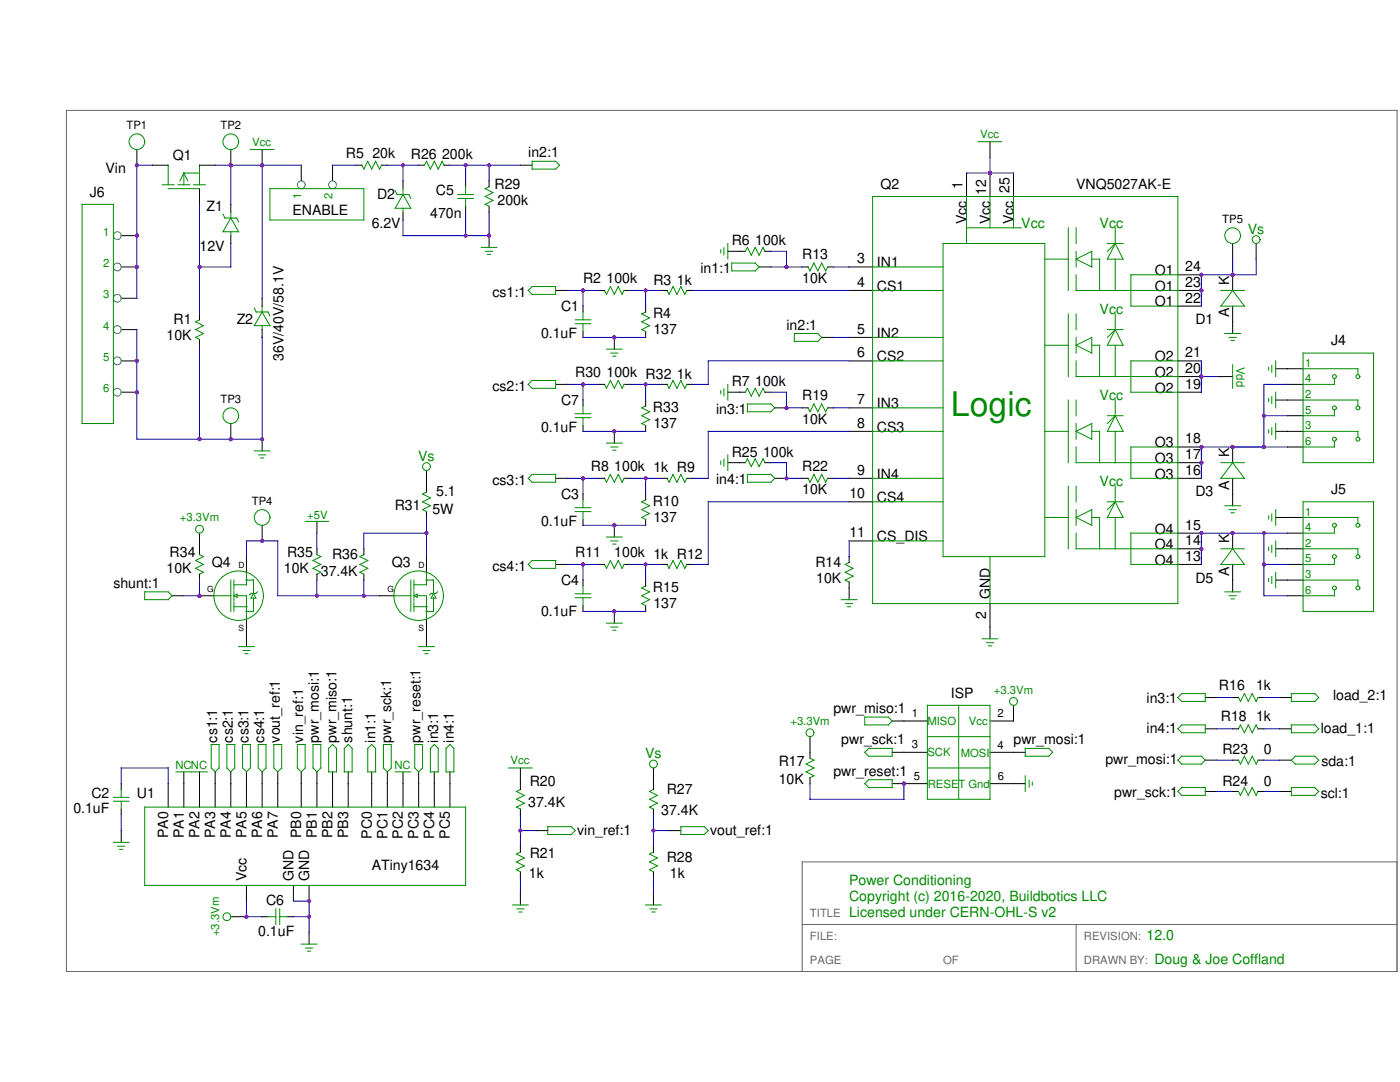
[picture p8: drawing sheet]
<svg xmlns="http://www.w3.org/2000/svg" width="279mm" height="216mm" viewBox="0 0 279 216" stroke-linecap="round" stroke-linejoin="round" font-family="sans-serif">
<path d="M13.3 22h265.5v171.9h-265.5zM278.8 172h-118.7v21.9M160.1 184.5h118.7M214.8 184.5v9.4" fill="none" stroke="#666" stroke-width=".2"/>
<g fill="none" stroke="#008b00" stroke-width=".2">
<path d="M32.4 36.9h2.3M33.6 33v3.9M33.6 37.6h6.2M35.5 36.9h2.4M36.7 34.5l.8 1.6M36.7 34.5l-.8 1.6M36.7 34.5v2.4M36.7 34.5h3.1M38.6 36.9h2.4M39.8 33v3.9M16.4 40.8h6.2v43.7h-6.2zM44.5 42.7l.4 .8h2.3l.4 .8"/>
<path d="M46.1 43.5l1.5 2.7h-3.1zM46.1 42.3v1.2M46.1 46.2v.8M39.8 63.8l-.8 .4 1.6 .8-1.6 .8 1.6 .7-1.6 .8 .8 .4"/>
</g>
<g fill="none" stroke="#000" stroke-width=".2">
<path d="M30.4 33h3.2M39.8 37.6v3.2M39.8 33h3.1M24.2 47h3.1M24.2 53.3h3.1M24.2 59.5h3.1M46.1 40.8v1.5M46.1 47v1.6M24.2 65.8h3.1M24.2 72h3.1M24.2 78.3h3.1M39.8 62.6v1.2"/>
<path d="M39.8 67.7v1.2"/>
</g>
<path d="M27.3 33h3.1M46.1 33v7.8M39.8 40.8v21.8M46.1 48.6v4.7h-6.3M39.8 68.9v18.7" fill="none" stroke="#00f" stroke-width=".2"/>
<g fill="none" stroke="#008b8b" stroke-width=".2">
<circle cx="23.4" cy="59.5" r=".78"/>
<circle cx="23.4" cy="53.3" r=".78"/>
<circle cx="23.4" cy="47" r=".78"/>
<circle cx="23.4" cy="72" r=".78"/>
<circle cx="23.4" cy="78.3" r=".78"/>
<circle cx="23.4" cy="65.8" r=".78"/>
</g>
<g fill="#a020f0">
<circle cx="27.3" cy="47" r=".39"/>
<circle cx="27.3" cy="53.3" r=".39"/>
<circle cx="27.3" cy="72" r=".39"/>
<circle cx="27.3" cy="78.3" r=".39"/>
</g>
<path d="M27.3 33v26.5M27.3 65.8v21.8" fill="none" stroke="#00f" stroke-width=".2"/>
<g fill="none" stroke="#008b00" stroke-width=".2">
<path d="M174.1 39.2h61v81.2h-61zM192.9 39.2v9.4M197.6 39.2v6.3M202.3 39.2v6.3M174.1 58h14.1M174.1 53.3h14.1M188.2 48.6h20.3v62.5h-20.3zM192.9 45.5h10.9M208.5 51.7h4.7M213.2 45.5v12.5M214.8 45.5v3.1M214.8 50.1v3.2"/>
<path d="M214.8 54.8v3.2h20.3M214.8 51.7l3.1-1.6v3.2zM217.9 51.7h1.5v6.3M221 48.6h3.1M222.6 48.6l1.5 3.1h-3.1zM222.6 48.6l-1.6 1.5M222.6 45.5v3.1M222.6 51.7v6.3M235.1 54.8h-9.4v6.3h9.4M174.1 72h14.1M174.1 67.3h14.1M208.5 68.9h4.7"/>
<path d="M213.2 62.6v12.5M213.2 79.8v12.5M214.8 62.6v3.2M214.8 67.3v3.2M214.8 72v3.1h20.3M214.8 79.8v3.1M214.8 68.9l3.1-1.6v3.2zM217.9 68.9h1.5v6.2M221 65.8h3.1M222.6 62.6v3.2M222.6 68.9v6.2M222.6 79.8v3.1"/>
<path d="M222.6 65.8l1.5 3.1h-3.1zM222.6 65.8l-1.6 1.5M235.1 72h-9.4v6.3h9.4M174.1 86.1h14.1M174.1 95.4h14.1M174.1 81.4h14.1M208.5 86.1h4.7M213.2 97v12.5M214.8 84.5v3.1M214.8 89.2v3.1h20.3M214.8 97v3.1M214.8 86.1l3.1-1.6v3.1z"/>
<path d="M217.9 86.1h1.5v6.2M221 82.9h3.1M222.6 86.1v6.2M222.6 97v3.1M222.6 82.9l1.5 3.2h-3.1zM222.6 82.9l-1.6 1.6M235.1 89.2h-9.4v6.2h9.4M174.1 100.1h14.1M174.1 107.9h14.1M197.6 111.1v9.3M208.5 103.3h4.7M214.8 101.7v3.1"/>
<path d="M214.8 106.4v3.1h20.3M214.8 103.3l3.1-1.6v3.1zM217.9 103.3h1.5v6.2M221 100.1h3.1M222.6 103.3v6.2M222.6 100.1l1.5 3.2h-3.1zM222.6 100.1l-1.6 1.6M235.1 106.4h-9.4v6.2h9.4"/>
</g>
<g fill="none" stroke="#000" stroke-width=".2">
<path d="M192.9 34.5v4.7M197.6 34.5v4.7M202.3 34.5v4.7M169.5 58h4.6M169.5 53.3h4.6M235.1 58h4.7M235.1 54.8h4.7M169.5 72h4.6M169.5 67.3h4.6M235.1 61.1h4.7M235.1 78.3h4.7M235.1 75.1h4.7"/>
<path d="M235.1 72h4.7M169.5 95.4h4.6M169.5 81.4h4.6M169.5 86.1h4.6M235.1 95.4h4.7M235.1 92.3h4.7M235.1 89.2h4.7M169.5 100.1h4.6M169.5 107.9h4.6M235.1 112.6h4.7M235.1 109.5h4.7M235.1 106.4h4.7"/>
<path d="M197.6 120.4v4.7"/>
</g>
<g fill="#a020f0">
<circle cx="239.8" cy="109.5" r=".39"/>
<circle cx="239.8" cy="106.4" r=".39"/>
<circle cx="239.8" cy="92.3" r=".39"/>
<circle cx="239.8" cy="89.2" r=".39"/>
<circle cx="239.8" cy="75.1" r=".39"/>
<circle cx="239.8" cy="58" r=".39"/>
<circle cx="239.8" cy="54.8" r=".39"/>
<circle cx="197.6" cy="34.5" r=".39"/>
</g>
<path d="M52.3 87.6v2.4" fill="none" stroke="#000" stroke-width=".2"/>
<path d="M50.7 90h3.2M51.6 90.8h1.4M52 91.4h.6" fill="none" stroke="#008b00" stroke-width=".2"/>
<circle cx="52.3" cy="87.6" r=".39" fill="#a020f0"/>
<path d="M50 29.8h4.7M120.6 58l.4 .7 .8-1.5 .8 1.5 .8-1.5 .8 1.5 .4-.7M161.3 53.3l.4 .8 .7-1.6 .8 1.6 .8-1.6 .8 1.6 .4-.8M128.8 62.3l-.7 .3 1.5 .8-1.5 .8 1.5 .8-1.5 .8 .7 .4M161.3 81.4l.4 .8 .7-1.6 .8 1.6 .8-1.6 .8 1.6 .4-.8M161.3 95.4l.4 .8 .7-1.5 .8 1.5 .8-1.5 .8 1.5 .4-.8" fill="none" stroke="#008b00" stroke-width=".2"/>
<path d="M52.3 29.8v3.2M119.5 58h1.1M124.6 58h1.1M160.1 53.3h1.2M165.2 53.3h1.1M128.8 61.1v1.2M128.8 66.2v1.1M160.1 81.4h1.2M160.1 95.4h1.2M165.2 81.4h1.1M165.2 95.4h1.1" fill="none" stroke="#000" stroke-width=".2"/>
<path d="M153.8 53.3h6.3M166.3 53.3h3.2M157 95.4h3.1M157 81.4h3.1M166.3 95.4h3.2M166.3 81.4h3.2M103.9 175.1v3.1M103.9 165.7h3.1" fill="none" stroke="#00f" stroke-width=".2"/>
<circle cx="52.3" cy="33" r=".39" fill="#a020f0"/>
<path d="M250.7 54.8h-10.9v6.3M239.8 72v6.3M27.3 87.6h25M256.9 89.2h-17.1v6.2M256.9 106.4h-17.1v6.2M49.2 179.8v3.1h3.1M103.9 162.6v6.3" fill="none" stroke="#00f" stroke-width=".2"/>
<g fill="none" stroke="#000" stroke-width=".2">
<path d="M246 115.8v2.3M33.6 156.4v4.7M36.7 156.4v4.7M39.8 156.4v4.7M42.9 156.4v4.7M46.1 156.4v4.7M49.2 156.4v4.7M52.3 156.4v4.7M55.4 156.4v4.7M60.1 156.4v4.7M63.2 156.4v4.7M66.4 156.4v4.7"/>
<path d="M69.5 156.4v4.7M74.2 156.4v4.7M77.3 156.4v4.7M80.4 156.4v4.7M83.6 156.4v4.7M86.7 156.4v4.7M89.8 156.4v4.7M49.2 176.7v3.1M58.6 176.7v3.1M61.7 176.7v3.1"/>
</g>
<path d="M244.4 118.1h3.2M245.3 118.9h1.4M245.7 119.5h.6M28.9 161.1h64v15.6h-64z" fill="none" stroke="#008b00" stroke-width=".2"/>
<circle cx="61.7" cy="179.8" r=".39" fill="#a020f0"/>
<path d="M58.6 179.8h3.1v6.2M58.6 182.9h3.1" fill="none" stroke="#00f" stroke-width=".2"/>
<path d="M180.4 143.9h4.7M180.4 150.1h4.7M180.4 156.4h4.7M197.6 143.9h4.7M197.6 150.1h4.7M197.6 156.4h4.7M52.3 182.9h1.2M57.4 182.9h1.2" fill="none" stroke="#000" stroke-width=".2"/>
<path d="M185.1 147h12.5M185.1 153.2h12.5M185.1 140.7h12.5v18.8h-12.5zM191.3 140.7v18.8M53.5 182.9h1.5M55 181.4v3.1M55.8 181.4v3.1M55.8 182.9h1.6" fill="none" stroke="#008b00" stroke-width=".2"/>
<circle cx="180.4" cy="156.4" r=".39" fill="#a020f0"/>
<path d="M197.6 125.1v2.4M178.1 156.4h2.3M178.1 143.9h2.3M178.1 150.1h2.3M202.3 156.4h2.3" fill="none" stroke="#000" stroke-width=".2"/>
<path d="M196 127.5h3.1M196.9 128.2h1.4M197.3 128.9h.6M172.6 143.1h4.7l.8 .8-.8 .7h-4.7zM172.6 150.1l.8-.8h4.7v1.6h-4.7zM173.4 155.6h4.7v1.5h-4.7l-.8-.7zM204.6 154.8v3.1M205.4 155.7v1.4M206 156.1v.6" fill="none" stroke="#008b00" stroke-width=".2"/>
<circle cx="180.4" cy="156.4" r=".39" fill="#a020f0"/>
<g fill="none" stroke="#000" stroke-width=".2">
<path d="M151.5 53.3h2.3M122.6 67.3v2.4M169.5 117.3v2.4M255.4 139.2h2.3M42.9 154v2.4M49.2 154v2.4M52.3 154v2.4M63.2 154v2.4M66.4 154v2.4M74.2 154v2.4M77.3 154v2.4M83.6 154v2.4"/>
<path d="M86.7 154v2.4M89.8 154v2.4M103.9 153.2v3.2M202.3 150.1h2.3M255.4 151.7h2.3M255.4 157.9h2.3M255.4 145.4h2.3M103.9 178.2v2.4"/>
</g>
<g fill="none" stroke="#008b00" stroke-width=".2">
<path d="M146 52.5h4.7l.8 .8-.8 .8h-4.7zM121 69.7h3.2M121.9 70.5h1.4M122.3 71.1h.6M167.9 119.7h3.1M168.8 120.4h1.4M169.1 121.1h.7M257.7 138.4h4.7l.8 .8-.8 .8h-4.7zM42.2 148.6h1.5v4.6l-.8 .8-.7-.8zM48.4 148.6h1.6v4.6l-.8 .8-.8-.8zM51.5 148.6h1.6v4.6l-.8 .8-.8-.8zM62.5 148.6h1.5v4.6l-.8 .8-.7-.8z"/>
<path d="M66.4 148.6l.7 .7v4.7h-1.5v-4.7zM74.2 148.6l.8 .7v4.7h-1.6v-4.7zM76.5 148.6h1.6v4.6l-.8 .8-.8-.8zM82.8 148.6h1.5v4.6l-.7 .8-.8-.8zM86.7 148.6l.8 .7v4.7h-1.6v-4.7zM89.8 148.6l.8 .7v4.7h-1.6v-4.7zM101.5 153.2h4.7M204.6 149.3h4.7l.8 .8-.8 .8h-4.7zM257.7 151.7l.8-.8h3.9l.8 .8-.8 .8h-3.9zM257.7 144.6h4.7l.8 .8-.8 .8h-4.7zM257.7 157.1h4.7l.8 .8-.8 .8h-4.7zM102.3 180.6h3.1"/>
<path d="M103.2 181.4h1.4M103.5 182h.7"/>
</g>
<circle cx="122.6" cy="67.3" r=".39" fill="#a020f0"/>
<path d="M154.6 81.4h2.4" fill="none" stroke="#000" stroke-width=".2"/>
<path d="M149.2 80.6h4.6l.8 .8-.8 .8h-4.6z" fill="none" stroke="#008b00" stroke-width=".2"/>
<circle cx="157" cy="81.4" r=".39" fill="#a020f0"/>
<path d="M154.6 95.4h2.4" fill="none" stroke="#000" stroke-width=".2"/>
<path d="M149.2 94.7h4.6l.8 .7-.8 .8h-4.6z" fill="none" stroke="#008b00" stroke-width=".2"/>
<circle cx="157" cy="95.4" r=".39" fill="#a020f0"/>
<path d="M197.6 28.3v3.1M110.9 58h2.3M116.4 61.1v1.2M116.4 66.2v1.1M119.5 112.6h1.1M124.6 112.6h1.1M122.6 122v2.3" fill="none" stroke="#000" stroke-width=".2"/>
<path d="M195.2 28.3h4.7M106.2 57.2h4.7v1.5h-4.7l-.8-.7zM114.8 63.8h3.1M114.8 64.6h3.1M116.4 62.3v1.5M116.4 64.6v1.6M120.6 112.6l.4 .8 .8-1.6 .8 1.6 .8-1.6 .8 1.6 .4-.8M121 124.3h3.2M121.9 125.1h1.4M122.3 125.7h.6" fill="none" stroke="#008b00" stroke-width=".2"/>
<path d="M192.9 34.5h9.4M197.6 31.4v3.1M128.8 58v3.1M138.2 58h31.3M116.4 67.3h12.4M141.3 86.1h28.2M138.2 112.6h3.1" fill="none" stroke="#00f" stroke-width=".2"/>
<circle cx="122.6" cy="122" r=".39" fill="#a020f0"/>
<path d="M119.5 95.4h1.1M124.6 95.4h1.1M110.9 112.6h2.3M116.4 115.8v1.1M122.6 104.8v2.4M116.4 120.8v1.2" fill="none" stroke="#000" stroke-width=".2"/>
<path d="M120.6 95.4l.4 .8 .8-1.5 .8 1.5 .8-1.5 .8 1.5 .4-.8M106.2 111.8h4.7v1.6h-4.7l-.8-.8zM114.8 118.5h3.1M114.8 119.3h3.1M116.4 116.9v1.6M116.4 119.3v1.5M121 107.2h3.2M121.9 107.9h1.4M122.3 108.6h.6" fill="none" stroke="#008b00" stroke-width=".2"/>
<path d="M128.8 112.6v3.2" fill="none" stroke="#00f" stroke-width=".2"/>
<circle cx="122.6" cy="104.8" r=".39" fill="#a020f0"/>
<g fill="none" stroke="#000" stroke-width=".2">
<path d="M246 54.8v3.2M246 61.1v3.1M110.9 95.4h2.3M116.4 98.6v1.1M116.4 103.6v1.2M240.5 139.2h2.4M246 139.2h1.2M251.1 139.2h1.1M240.5 145.4h2.4M240.5 151.7h2.4M240.5 157.9h2.4M246 145.4h1.2"/>
<path d="M246 151.7h1.2M251.1 145.4h1.1M251.1 151.7h1.1"/>
</g>
<g fill="none" stroke="#008b00" stroke-width=".2">
<path d="M243.7 58h4.6M246 58l2.3 3.1h-4.6zM106.2 94.7h4.7v1.5h-4.7l-.8-.8zM116.4 99.7v1.6M114.8 101.3h3.1M114.8 102.1h3.1M116.4 102.1v1.5M235.1 139.2l.7-.8h4.7v1.6h-4.7zM247.2 139.2l.4 .8 .7-1.6 .8 1.6 .8-1.6 .8 1.6 .4-.8M235.1 145.4l.7-.8h4.7v1.6h-4.7zM235.1 157.9l.7-.8h4.7v1.6h-4.7zM235.1 151.7l.7-.8h4l.7 .8-.7 .8h-4z"/>
<path d="M247.2 145.4l.4-.8 .7 1.6 .8-1.6 .8 1.6 .8-1.6 .4 .8M247.2 151.7l.4 .8 .7-1.6 .8 1.6 .8-1.6 .8 1.6 .4-.8"/>
</g>
<path d="M128.8 95.4v3.2M116.4 104.8h12.4M169.5 100.1h-28.2v12.5M242.9 139.2h3.1M252.2 139.2h3.2M242.9 145.4h3.1M242.9 151.7h3.1M242.9 157.9h3.1M252.2 145.4h3.2M252.2 151.7h3.2M252.2 157.9h3.2" fill="none" stroke="#00f" stroke-width=".2"/>
<circle cx="246" cy="54.8" r=".39" fill="#a020f0"/>
<g fill="none" stroke="#000" stroke-width=".2">
<path d="M27.3 29.8v3.2M250.7 48.6v3.1M246 64.2v2.3M254.6 73.6h5.5M254.6 79.8h5.5M256.9 76.7h3.2M246 98.6v2.3M254.6 86.1h5.5M256.9 82.9h3.2M256.9 89.2h3.2M169.5 111.1v1.1M169.5 116.1v1.2"/>
<path d="M254.6 103.3h5.5M254.6 109.5h5.5M254.6 115.8h5.5M256.9 106.4h3.2M256.9 112.6h3.2M256.9 118.9h3.2"/>
</g>
<g fill="none" stroke="#008b00" stroke-width=".2">
<path d="M244.4 66.5h3.2M245.3 67.3h1.4M245.7 68h.6M253.2 73.3v.6M253.2 79.5v.6M253.8 72.9v1.4M253.8 79.1v1.4M254.6 72v3.1M254.6 78.3v3.1M260.1 70.5h14v21.8h-14zM260.1 73.6h10.9v1.1M260.1 79.8h10.9v1.2"/>
<path d="M266.3 75.5v1.2h-6.2M253.2 85.8v.6M253.8 85.4v1.4M254.6 84.5v3.1M260.1 86.1h10.9v1.1M266.3 81.8v1.1h-6.2M266.3 88v1.2h-6.2M169.5 112.2l-.8 .4 1.5 .8-1.5 .8 1.5 .8-1.5 .8 .8 .3M244.4 100.9h3.2M245.3 101.7h1.4M245.7 102.3h.6M253.2 102.9v.7"/>
<path d="M253.2 109.2v.6M253.2 115.4v.7M253.8 102.6v1.4M253.8 108.8v1.4M253.8 115v1.5M254.6 101.7v3.1M254.6 107.9v3.2M254.6 114.2v3.1M260.1 100.1h14v21.9h-14zM260.1 103.3h10.9v1.1M260.1 109.5h10.9v1.2M260.1 115.8h10.9v1.1"/>
<path d="M266.3 105.2v1.2h-6.2M266.3 111.5v1.1h-6.2M266.3 117.7v1.2h-6.2"/>
<circle cx="27.3" cy="28.3" r="1.56"/>
<circle cx="250.7" cy="47.8" r=".78"/>
<circle cx="266.3" cy="75.1" r=".39"/>
<circle cx="271" cy="75.1" r=".39"/>
<circle cx="266.3" cy="87.6" r=".39"/>
<circle cx="266.3" cy="81.4" r=".39"/>
<circle cx="271" cy="87.6" r=".39"/>
<circle cx="271" cy="81.4" r=".39"/>
<circle cx="266.3" cy="111.1" r=".39"/>
<circle cx="266.3" cy="104.8" r=".39"/>
<circle cx="266.3" cy="117.3" r=".39"/>
<circle cx="271" cy="111.1" r=".39"/>
<circle cx="271" cy="104.8" r=".39"/>
<circle cx="271" cy="117.3" r=".39"/>
</g>
<path d="M256.9 76.7h-4.7v12.5h-6.2M252.2 82.9h4.7M169.5 107.9v3.2M252.2 106.4v12.5h4.7M252.2 112.6h4.7" fill="none" stroke="#00f" stroke-width=".2"/>
<circle cx="27.3" cy="33" r=".39" fill="#a020f0"/>
<path d="M46.1 29.8v3.2" fill="none" stroke="#000" stroke-width=".2"/>
<circle cx="46.1" cy="28.3" r="1.56" fill="none" stroke="#008b00" stroke-width=".2"/>
<circle cx="46.1" cy="33" r=".39" fill="#a020f0"/>
<path d="M46.1 84.5v3.1" fill="none" stroke="#000" stroke-width=".2"/>
<circle cx="46.1" cy="82.9" r="1.56" fill="none" stroke="#008b00" stroke-width=".2"/>
<circle cx="46.1" cy="87.6" r=".39" fill="#a020f0"/>
<g fill="none" stroke="#000" stroke-width=".2">
<path d="M71.1 33h1.1M76.1 33h1.2M80.4 36.1v1.5M83.6 33h1.1M88.6 33h1.2M92.9 36.1v1.2M52.3 59.5v1.6M80.4 42.3v1.6M92.9 41.2v1.1M97.6 47v2.4M132 58h1.1M137 58h1.2"/>
<path d="M145.3 50.1h3.5M152.7 50.1h1.1M52.3 65.8v1.5M145.3 78.3h3.5M152.7 78.3h1.1M128.8 98.6v1.1M132 95.4h1.1M137 95.4h1.2M145.3 92.3h3.5M152.7 92.3h1.1M128.8 103.6v1.2M128.8 115.8v1.1"/>
<path d="M132 112.6h1.1M137 112.6h1.2M128.8 120.8v1.2M24.2 156.4v1.1M36.7 154v2.4M39.8 154v2.4M60.1 154v2.4M103.9 156.4v1.1M130.4 153.2v4.3M161.7 147v4.3M161.7 155.2v1.2M202.3 140.7v3.2"/>
<path d="M246 157.9h1.2M251.1 157.9h1.1M24.2 161.4v1.2M24.2 165.7v2.4M103.9 161.4v1.2M103.9 168.9v1.1M103.9 173.9v1.2M107 165.7h2.3M130.4 161.4v1.2M130.4 168.9v1.1M130.4 173.9v1.2M130.4 178.2v2.4"/>
<path d="M133.5 165.7h2.4M61.7 186v2.4"/>
</g>
<g fill="none" stroke="#008b00" stroke-width=".2">
<path d="M72.2 33l.4 .7 .8-1.5 .8 1.5 .8-1.5 .7 1.5 .4-.7M78.9 38l.4 .8h2.3l.4 .8M80.4 38.8l1.6 2.8h-3.1zM80.4 37.6v1.2M84.7 33l.4-.8 .8 1.5 .8-1.5 .8 1.5 .7-1.5 .4 .8M91.4 38.8h3.1M91.4 39.6h3.1M92.9 37.3v1.5M92.9 39.6v1.6M80.4 41.6v.7M96 49.4h3.2M96.9 50.1h1.4"/>
<path d="M97.3 50.8h.6M133.1 58l.4 .7 .8-1.5 .8 1.5 .8-1.5 .8 1.5 .3-.7M143.8 49.8v.7M144.5 49.4v1.4M145.3 48.6v3.1M148.8 50.1l.4-.7 .7 1.5 .8-1.5 .8 1.5 .8-1.5 .4 .7M50.7 61.5l.4 .8h2.4l.4 .7M52.3 62.3l1.6 2.7h-3.2zM52.3 61.1v1.2M52.3 65v.8M143.8 78v.6M144.5 77.6v1.4"/>
<path d="M145.3 76.7v3.1M148.8 78.3l.4-.8 .7 1.5 .8-1.5 .8 1.5 .8-1.5 .4 .8M128.8 99.7l-.7 .4 1.5 .8-1.5 .8 1.5 .8-1.5 .8 .7 .3M133.1 95.4l.4 .8 .8-1.5 .8 1.5 .8-1.5 .8 1.5 .3-.8M143.8 92v.6M144.5 91.6v1.4M145.3 90.8v3.1M148.8 92.3l.4-.8 .7 1.6 .8-1.6 .8 1.6 .8-1.6 .4 .8M128.8 116.9l-.7 .4 1.5 .8-1.5 .8 1.5 .8-1.5 .7 .7 .4M133.1 112.6l.4 .8 .8-1.6 .8 1.6 .8-1.6 .8 1.6 .3-.8M22.6 159.9h3.2M22.6 159.1h3.2"/>
<path d="M24.2 157.5v1.6M24.2 159.9v1.5M35.1 154h6.3M59.3 148.6h1.6v4.6l-.8 .8-.8-.8zM103.9 157.5l-.8 .4 1.5 .8-1.5 .8 1.5 .8-1.5 .8 .8 .3M130.4 157.5l-.8 .4 1.6 .8-1.6 .8 1.6 .8-1.6 .8 .8 .3M161.7 151.3l.7 .4-1.5 .8 1.5 .7-1.5 .8 1.5 .8-.7 .4M247.2 157.9l.4 .8 .7-1.6 .8 1.6 .8-1.6 .8 1.6 .4-.8M22.6 168.1h3.2M23.5 168.9h1.4M23.9 169.5h.6M103.9 170l-.8 .4 1.5 .8-1.5 .8 1.5 .8-1.5 .7 .8 .4"/>
<path d="M109.3 165h4.7l.8 .7-.8 .8h-4.7zM130.4 170l-.8 .4 1.6 .8-1.6 .8 1.6 .8-1.6 .7 .8 .4M135.9 165h4.7l.7 .7-.7 .8h-4.7zM60.1 188.4h3.1M61 189.2h1.4M61.4 189.8h.6M128.8 180.6h3.2M129.7 181.4h1.4M130.1 182h.6"/>
<circle cx="202.3" cy="140" r=".78"/>
<circle cx="130.4" cy="152.5" r=".78"/>
<circle cx="161.7" cy="146.2" r=".78"/>
</g>
<g fill="none" stroke="#00f" stroke-width=".2">
<path d="M52.3 33v26.5M113.2 58h6.3M116.4 58v3.1M125.7 58h6.3M153.8 50.1h3.2v3.2M52.3 67.3v20.3M153.8 78.3h3.2v3.1M113.2 95.4h6.3M116.4 95.4v3.2M125.7 95.4h6.3M153.8 92.3h3.2v3.1M113.2 112.6h6.3"/>
<path d="M116.4 112.6v3.2M125.7 112.6h6.3M116.4 122h12.4M24.2 153.2h9.4M161.7 156.4v3.1M24.2 162.6v3.1M130.4 165.7h3.1M130.4 162.6v6.3M130.4 175.1v3.1"/>
</g>
<circle cx="97.6" cy="47" r=".39" fill="#a020f0"/>
<path d="M42.9 33h17.2M66.4 33h4.7M77.3 33h6.3M80.4 33v3.1M89.8 33h14.1M92.9 33v3.1M97.6 33v3.1M92.9 42.3v4.7M141.3 72h28.2" fill="none" stroke="#00f" stroke-width=".2"/>
<path d="M60.1 33v3.1M66.4 33v3.1M97.6 36.1v1.2M103.9 33h2.3M97.6 41.2v1.1M164 67.3h2.3M242.9 75.1h3.1M55.4 154v2.4M80.4 154v2.4M46.1 182.9h3.1" fill="none" stroke="#000" stroke-width=".2"/>
<g fill="none" stroke="#008b00" stroke-width=".2">
<path d="M53.9 37.6h18.7v6.3h-18.7zM97.6 37.3l-.8 .3 1.6 .8-1.6 .8 1.6 .8-1.6 .8 .8 .4M106.2 32.2h4.7l.8 .8-.8 .7h-4.7zM158.5 66.5h4.7l.8 .8-.8 .8h-4.7zM246 72.8v4.7M54.7 148.6h1.5v4.6l-.8 .8-.7-.8zM78.9 154h3.1"/>
<circle cx="45.3" cy="182.9" r=".78"/>
</g>
<g fill="none" stroke="#008b8b" stroke-width=".2">
<circle cx="60.1" cy="36.9" r=".78"/>
<circle cx="66.4" cy="36.9" r=".78"/>
</g>
<circle cx="49.2" cy="182.9" r=".39" fill="#a020f0"/>
<g fill="none" stroke="#000" stroke-width=".2">
<path d="M110.9 76.7h2.3M116.4 79.8v1.2M119.5 76.7h1.1M124.6 76.7h1.1M128.8 79.8v1.2M132 76.7h1.1M137 76.7h1.2M85.1 97v1.2M116.4 84.9v1.2M122.6 86.1v2.3M128.8 84.9v1.2M63.2 104v2.4"/>
<path d="M85.1 102.1v1.2M85.1 126.7v2.3"/>
</g>
<g fill="none" stroke="#008b00" stroke-width=".2">
<path d="M106.2 75.9h4.7v1.6h-4.7l-.8-.8zM120.6 76.7l.4 .8 .8-1.6 .8 1.6 .8-1.6 .8 1.6 .4-.8M133.1 76.7l.4 .8 .8-1.6 .8 1.6 .8-1.6 .8 1.6 .3-.8M85.1 98.2l-.8 .4 1.6 .7-1.6 .8 1.6 .8-1.6 .8 .8 .4M114.8 82.6h3.1M114.8 83.3h3.1M116.4 81v1.6M116.4 83.3v1.6M121 88.4h3.2M121.9 89.2h1.4M122.3 89.8h.6M128.8 81l-.7 .4 1.5 .8-1.5 .7 1.5 .8-1.5 .8 .7 .4"/>
<path d="M60.9 104h4.7M83.6 129h3.1M84.4 129.8h1.4M84.8 130.4h.6"/>
</g>
<path d="M113.2 76.7h6.3M116.4 76.7v3.1M125.7 76.7h6.3M128.8 76.7v3.1M116.4 86.1h12.4M55.4 118.9h20.3M85.1 103.3v7.8" fill="none" stroke="#00f" stroke-width=".2"/>
<circle cx="122.6" cy="86.1" r=".39" fill="#a020f0"/>
<path d="M97.6 42.3v4.7h-17.2v-3.1M141.3 72v4.7h-3.1M239.8 75.1h3.1M141.3 86.1v9.3h-3.1M36.7 118.9h3.1M24.2 153.2v3.2M33.6 153.2v3.2M180.4 156.4v3.1h-18.7" fill="none" stroke="#00f" stroke-width=".2"/>
<path d="M85.1 93.9v3.1M34.3 118.9h2.4M39.8 118.9h2.9M49.2 111.1v3.1M49.2 123.6v3.1M46.1 154v2.4M69.5 154v2.4" fill="none" stroke="#000" stroke-width=".2"/>
<g fill="none" stroke="#008b00" stroke-width=".2">
<path d="M28.9 118.1h4.7l.7 .8-.7 .8h-4.7zM42.7 118.9h3.4M46.1 115.8v6.2M46.7 115.8v1.8M46.7 117.9v1.9M46.7 118.9l.6-.3v.6zM47.3 118.9h1.9v4.7M49.2 114.2v2.5h-2.5M49.2 115.8h1.4v2.6M50.6 119.3v2.7h-1.4M50.6 118.4l.5 .9h-1zM51.4 118.1l-.3 .3h-1l-.3 .3"/>
<path d="M46.7 120.1v1.9M46.7 121.1h2.5M45.3 148.6h1.5v4.6l-.7 .8-.8-.8zM69.5 148.6l.8 .7v4.7h-1.6v-4.7z"/>
<circle cx="85.1" cy="93.1" r=".78"/>
<circle cx="47.6" cy="118.9" r="4.9"/>
<circle cx="49.2" cy="115.8" r=".08"/>
</g>
<circle cx="49.2" cy="115.8" r=".08" fill="#008b00"/>
<circle cx="49.2" cy="121.1" r=".08" fill="none" stroke="#008b00" stroke-width=".2"/>
<circle cx="49.2" cy="121.1" r=".08" fill="#008b00"/>
<circle cx="49.2" cy="122" r=".08" fill="none" stroke="#008b00" stroke-width=".2"/>
<circle cx="49.2" cy="122" r=".08" fill="#008b00"/>
<circle cx="39.8" cy="118.9" r=".39" fill="#a020f0"/>
<g fill="none" stroke="#008b00" stroke-width=".2">
<path d="M39.8 110.7l.8 .4-1.6 .7 1.6 .8-1.6 .8 1.6 .8-.8 .4M63.2 110.7l.8 .4-1.5 .7 1.5 .8-1.5 .8 1.5 .8-.8 .4"/>
<circle cx="52.3" cy="103.3" r="1.56"/>
</g>
<path d="M39.8 109.5v1.2M39.8 114.6v1.2M52.3 104.8v3.1M63.2 109.5v1.2M63.2 114.6v1.2" fill="none" stroke="#000" stroke-width=".2"/>
<path d="M39.8 115.8v3.1M63.2 106.4v3.1M63.2 115.8v3.1" fill="none" stroke="#00f" stroke-width=".2"/>
<circle cx="52.3" cy="107.9" r=".39" fill="#a020f0"/>
<path d="M39.8 106.4v3.1M75.7 118.9h2.9M85.1 111.1v3.1M49.2 126.7v2.3M85.1 123.6v3.1" fill="none" stroke="#000" stroke-width=".2"/>
<g fill="none" stroke="#008b00" stroke-width=".2">
<path d="M78.6 118.9h3.4M82 115.8v6.2M82.6 115.8v1.8M82.6 117.9v1.9M82.6 118.9l.6-.3v.6zM83.2 118.9h1.9v4.7M85.1 114.2v2.5h-2.5M85.1 115.8h1.4v2.6M86.5 119.3v2.7h-1.4M86.5 118.4l.5 .9h-1zM87.3 118.1l-.3 .3h-1l-.3 .3M47.6 129h3.1"/>
<path d="M48.5 129.8h1.4M48.9 130.4h.6M82.6 120.1v1.9M82.6 121.1h2.5"/>
<circle cx="39.8" cy="105.6" r=".78"/>
<circle cx="83.5" cy="118.9" r="4.9"/>
<circle cx="85.1" cy="115.8" r=".08"/>
</g>
<path d="M49.2 111.1v-3.2h6.2v11" fill="none" stroke="#00f" stroke-width=".2"/>
<circle cx="85.1" cy="115.8" r=".08" fill="#008b00"/>
<circle cx="85.1" cy="121.1" r=".08" fill="none" stroke="#008b00" stroke-width=".2"/>
<circle cx="85.1" cy="121.1" r=".08" fill="#008b00"/>
<circle cx="85.1" cy="122" r=".08" fill="none" stroke="#008b00" stroke-width=".2"/>
<circle cx="85.1" cy="122" r=".08" fill="#008b00"/>
<path d="M246 48.6v3.1M246 89.2v3.1M246 95.4v3.2" fill="none" stroke="#000" stroke-width=".2"/>
<g fill="none" stroke="#008b00" stroke-width=".2">
<path d="M243.7 92.3h4.6M246 92.3l2.3 3.1h-4.6z"/>
<circle cx="246" cy="47" r="1.56"/>
</g>
<path d="M246 51.7v3.1M250.7 51.7v3.1M166.3 67.3h3.2" fill="none" stroke="#00f" stroke-width=".2"/>
<circle cx="246" cy="89.2" r=".39" fill="#a020f0"/>
<path d="M246 106.4v3.1M246 112.6v3.2" fill="none" stroke="#000" stroke-width=".2"/>
<path d="M243.7 109.5h4.6M246 109.5l2.3 3.1h-4.6z" fill="none" stroke="#008b00" stroke-width=".2"/>
<circle cx="246" cy="106.4" r=".39" fill="#a020f0"/>
<path d="M72.6 115.8v3.1M85.1 106.4h-12.5v3.1" fill="none" stroke="#00f" stroke-width=".2"/>
<path d="M72.6 110.7l-.8 .4 1.6 .7-1.6 .8 1.6 .8-1.6 .8 .8 .4" fill="none" stroke="#008b00" stroke-width=".2"/>
<path d="M72.6 109.5v1.2M72.6 114.6v1.2" fill="none" stroke="#000" stroke-width=".2"/>
<g fill="#a020f0">
<circle cx="27.3" cy="33" r=".39"/>
<circle cx="39.8" cy="53.3" r=".39"/>
<circle cx="39.8" cy="87.6" r=".39"/>
<circle cx="46.1" cy="33" r=".39"/>
<circle cx="27.3" cy="47" r=".39"/>
<circle cx="27.3" cy="53.3" r=".39"/>
<circle cx="27.3" cy="72" r=".39"/>
<circle cx="27.3" cy="78.3" r=".39"/>
<circle cx="239.8" cy="109.5" r=".39"/>
<circle cx="239.8" cy="106.4" r=".39"/>
<circle cx="239.8" cy="92.3" r=".39"/>
<circle cx="239.8" cy="89.2" r=".39"/>
<circle cx="239.8" cy="75.1" r=".39"/>
<circle cx="239.8" cy="58" r=".39"/>
<circle cx="239.8" cy="54.8" r=".39"/>
<circle cx="197.6" cy="34.5" r=".39"/>
<circle cx="52.3" cy="87.6" r=".39"/>
<circle cx="157" cy="53.3" r=".39"/>
<circle cx="157" cy="81.4" r=".39"/>
<circle cx="157" cy="95.4" r=".39"/>
<circle cx="103.9" cy="165.7" r=".39"/>
<circle cx="52.3" cy="33" r=".39"/>
<circle cx="49.2" cy="182.9" r=".39"/>
<circle cx="252.2" cy="106.4" r=".39"/>
<circle cx="246" cy="106.4" r=".39"/>
<circle cx="246" cy="89.2" r=".39"/>
<circle cx="252.2" cy="89.2" r=".39"/>
<circle cx="246" cy="54.8" r=".39"/>
<circle cx="46.1" cy="87.6" r=".39"/>
<circle cx="61.7" cy="179.8" r=".39"/>
<circle cx="61.7" cy="182.9" r=".39"/>
<circle cx="180.4" cy="156.4" r=".39"/>
<circle cx="122.6" cy="67.3" r=".39"/>
<circle cx="128.8" cy="58" r=".39"/>
<circle cx="122.6" cy="122" r=".39"/>
<circle cx="128.8" cy="112.6" r=".39"/>
<circle cx="122.6" cy="104.8" r=".39"/>
<circle cx="128.8" cy="95.4" r=".39"/>
<circle cx="252.2" cy="82.9" r=".39"/>
<circle cx="252.2" cy="112.6" r=".39"/>
<circle cx="130.4" cy="165.7" r=".39"/>
<circle cx="116.4" cy="58" r=".39"/>
<circle cx="116.4" cy="95.4" r=".39"/>
<circle cx="116.4" cy="112.6" r=".39"/>
<circle cx="97.6" cy="47" r=".39"/>
<circle cx="80.4" cy="33" r=".39"/>
<circle cx="97.6" cy="33" r=".39"/>
<circle cx="92.9" cy="33" r=".39"/>
<circle cx="92.9" cy="47" r=".39"/>
<circle cx="85.1" cy="106.4" r=".39"/>
<circle cx="63.2" cy="118.9" r=".39"/>
<circle cx="72.6" cy="118.9" r=".39"/>
<circle cx="122.6" cy="86.1" r=".39"/>
<circle cx="128.8" cy="76.7" r=".39"/>
<circle cx="116.4" cy="76.7" r=".39"/>
<circle cx="39.8" cy="118.9" r=".39"/>
<circle cx="52.3" cy="107.9" r=".39"/>
</g>
<text font-size="6.8" fill="#008b00" x="189.8" y="82.9">Logic</text>
<g font-size="2.8">
<text x="21.1" y="34.5">Vin</text>
<text x="34.5" y="31.9">Q1</text>
<text x="69" y="31.5">R5 20k</text>
<text x="82" y="31.8">R26 200k</text>
<text x="105.4" y="31.4">in2:1</text>
<text x="17.9" y="39.2">J6</text>
<text x="75.3" y="39.7">D2</text>
<text x="87" y="38.9">C5</text>
<text x="98.7" y="37.7">R29</text>
<text x="99.3" y="40.9">200k</text>
<text x="175.7" y="37.6">Q2</text>
<text x="192.1" y="37.7" transform="rotate(-90 192.1 37.7)">1</text>
<text x="196.8" y="38.9" transform="rotate(-90 196.8 38.9)">12</text>
<text x="201.5" y="38.5" transform="rotate(-90 201.5 38.5)">25</text>
<text x="214.8" y="37.6">VNQ5027AK-E</text>
<text x="41.2" y="42">Z1</text>
<text x="58.4" y="42.8">ENABLE</text>
<text x="74.2" y="45.5">6.2V</text>
<text x="85.9" y="43.6">470n</text>
<text x="192.9" y="44.8" transform="rotate(-90 192.9 44.8)">Vcc</text>
<text x="197.6" y="44.8" transform="rotate(-90 197.6 44.8)">Vcc</text>
<text x="202.3" y="44.8" transform="rotate(-90 202.3 44.8)">Vcc</text>
<text x="39.8" y="50.1">12V</text>
<text x="146" y="49">R6 100k</text>
<text x="160.1" y="51.7">R13</text>
<text x="171.1" y="52.6">3</text>
<text x="175" y="53.3">IN1</text>
<text x="98.3" y="59.2">cs1:1</text>
<text x="116.4" y="56.4">R2 100k</text>
<text x="130.4" y="56.8">R3 1k</text>
<text x="139.8" y="54.4">in1:1</text>
<text x="160.1" y="56.4">10K</text>
<text x="171.1" y="57.3">4</text>
<text x="175" y="58">CS1</text>
<text x="230.4" y="58">O1</text>
<text x="230.4" y="54.9">O1</text>
<text x="236.6" y="57.3">23</text>
<text x="236.6" y="54.1">24</text>
<text x="245.3" y="56.8" transform="rotate(-90 245.3 56.8)">K</text>
<text x="34.6" y="64.7">R1</text>
<text x="47.2" y="64.6">Z2</text>
<text x="112" y="62">C1</text>
<text x="130.3" y="63.5">R4</text>
<text x="157" y="65.8">in2:1</text>
<text x="230.4" y="61.2">O1</text>
<text x="236.6" y="60.4">22</text>
<text x="238.6" y="64.7">D1</text>
<text x="245.3" y="63.3" transform="rotate(-90 245.3 63.3)">A</text>
<text x="33.2" y="67.8">10K</text>
<text x="108" y="67.4">0.1uF</text>
<text x="130.4" y="66.6">137</text>
<text x="171.1" y="66.6">5</text>
<text x="171.1" y="71.3">6</text>
<text x="175" y="67.4">IN2</text>
<text x="236.6" y="71.3">21</text>
<text x="265.7" y="68.9">J4</text>
<text x="56.6" y="72" transform="rotate(-90 56.6 72)">36V/40V/58.1V</text>
<text x="98.3" y="77.9">cs2:1</text>
<text x="114.8" y="75.1">R30 100k R32 1k</text>
<text x="146" y="77.1">R7 100k</text>
<text x="175" y="72.1">CS2</text>
<text x="230.4" y="75.2">O2</text>
<text x="230.4" y="72.1">O2</text>
<text x="236.6" y="77.6">19</text>
<text x="236.6" y="74.4">20</text>
<text x="112" y="80.7">C7</text>
<text x="130.3" y="82.3">R33</text>
<text x="142.9" y="82.6">in3:1</text>
<text x="160.1" y="79.8">R19</text>
<text x="171.1" y="80.7">7</text>
<text x="175" y="81.5">IN3</text>
<text x="230.4" y="78.3">O2</text>
<text x="108" y="86.2">0.1uF</text>
<text x="130.4" y="85.4">137</text>
<text x="160.1" y="84.5">10K</text>
<text x="171.1" y="85.4">8</text>
<text x="175" y="86.2">CS3</text>
<text x="230.4" y="89.3">O3</text>
<text x="236.6" y="88.5">18</text>
<text x="117.9" y="93.9">R8 100k 1k R9</text>
<text x="146" y="91.1">R25 100k</text>
<text x="160.1" y="93.9">R22</text>
<text x="171.1" y="94.7">9</text>
<text x="175" y="95.5">IN4</text>
<text x="230.4" y="95.5">O3</text>
<text x="230.4" y="92.4">O3</text>
<text x="236.6" y="94.7">16</text>
<text x="236.6" y="91.6">17</text>
<text x="245.3" y="91.2" transform="rotate(-90 245.3 91.2)">K</text>
<text x="78.8" y="101.8">R31</text>
<text x="87" y="99">5.1Ω</text>
<text x="98.3" y="96.7">cs3:1</text>
<text x="112" y="99.5">C3</text>
<text x="130.3" y="101">R10</text>
<text x="142.9" y="96.6">in4:1</text>
<text x="160.1" y="98.6">10K</text>
<text x="169.5" y="99.4">10</text>
<text x="175" y="100.2">CS4</text>
<text x="238.6" y="99.1">D3</text>
<text x="245.3" y="97.7" transform="rotate(-90 245.3 97.7)">A</text>
<text x="265.7" y="98.6">J5</text>
<text x="86.3" y="102.5">5W</text>
<text x="108" y="104.9">0.1uF</text>
<text x="130.4" y="104.1">137</text>
<text x="169.5" y="107.2">11</text>
<text x="230.4" y="106.5">O4</text>
<text x="236.6" y="105.7">15</text>
<text x="33.9" y="111.2">R34</text>
<text x="42.3" y="113.1">Q4</text>
<text x="57.3" y="111.2">R35</text>
<text x="66.3" y="111.5">R36</text>
<text x="78.2" y="113.1">Q3</text>
<text x="98.3" y="113.9">cs4:1</text>
<text x="114.8" y="111.1">R11</text>
<text x="122.6" y="111.1">100k 1k R12</text>
<text x="162.7" y="113.1">R14</text>
<text x="175" y="108">CS_DIS</text>
<text x="230.4" y="112.7">O4</text>
<text x="230.4" y="109.6">O4</text>
<text x="236.6" y="111.9">13</text>
<text x="236.6" y="108.8">14</text>
<text x="245.3" y="108.3" transform="rotate(-90 245.3 108.3)">K</text>
<text x="22.6" y="117.3">shunt:1</text>
<text x="33.2" y="114.3">10K</text>
<text x="56.7" y="114.3">10K</text>
<text x="64" y="115">37.4K</text>
<text x="112" y="116.7">C4</text>
<text x="130.3" y="118.2">R15</text>
<text x="162.9" y="116.2">10K</text>
<text x="197.6" y="119.6" transform="rotate(-90 197.6 119.6)">GND</text>
<text x="238.6" y="116.2">D5</text>
<text x="245.3" y="114.9" transform="rotate(-90 245.3 114.9)">A</text>
<text x="108" y="122.9">0.1uF</text>
<text x="130.4" y="121.3">137</text>
<text x="196.8" y="123.5" transform="rotate(-90 196.8 123.5)">2</text>
<text x="243.3" y="137.6">R16</text>
<text x="250.7" y="137.6">1k</text>
<text x="166.3" y="142.3">pwr_miso:1</text>
<text x="189.8" y="139.2">ISP</text>
<text x="228.8" y="140.4">in3:1</text>
<text x="243.7" y="144">R18 1k</text>
<text x="266" y="139.7">load_2:1</text>
<text x="43.3" y="148.2" transform="rotate(-90 43.3 148.2)">cs1:1</text>
<text x="46.5" y="148.2" transform="rotate(-90 46.5 148.2)">cs2:1</text>
<text x="49.6" y="148.2" transform="rotate(-90 49.6 148.2)">cs3:1</text>
<text x="52.7" y="148.2" transform="rotate(-90 52.7 148.2)">cs4:1</text>
<text x="55.8" y="148.2" transform="rotate(-90 55.8 148.2)">vout_ref:1</text>
<text x="60.5" y="148.2" transform="rotate(-90 60.5 148.2)">vin_ref:1</text>
<text x="63.6" y="148.2" transform="rotate(-90 63.6 148.2)">pwr_mosi:1</text>
<text x="67.1" y="148.2" transform="rotate(-90 67.1 148.2)">pwr_miso:1</text>
<text x="70.3" y="148.2" transform="rotate(-90 70.3 148.2)">shunt:1</text>
<text x="75" y="148.2" transform="rotate(-90 75 148.2)">in1:1</text>
<text x="78.1" y="148.2" transform="rotate(-90 78.1 148.2)">pwr_sck:1</text>
<text x="83.9" y="148.2" transform="rotate(-90 83.9 148.2)">pwr_reset:1</text>
<text x="87.5" y="148.2" transform="rotate(-90 87.5 148.2)">in3:1</text>
<text x="90.6" y="148.2" transform="rotate(-90 90.6 148.2)">in4:1</text>
<text x="167.9" y="148.6">pwr_sck:1</text>
<text x="202.3" y="148.6">pwr_mosi:1</text>
<text x="228.8" y="146.3">in4:1</text>
<text x="263.6" y="146.2">load_1:1</text>
<text x="155.4" y="152.8">R17</text>
<text x="166.3" y="154.8">pwr_reset:1</text>
<text x="220.6" y="152.5">pwr_mosi:1</text>
<text x="244" y="150.5">R23</text>
<text x="252.2" y="150.5">0</text>
<text x="263.7" y="152.9">sda:1</text>
<text x="18.2" y="159.2">C2</text>
<text x="27.3" y="159.3">U1</text>
<text x="105.4" y="161.1">37.4K</text>
<text x="105.7" y="156.8">R20</text>
<text x="133" y="158.4">R27</text>
<text x="155.4" y="156.4">10K</text>
<text x="222.4" y="159.1">pwr_sck:1</text>
<text x="244" y="156.8">R24</text>
<text x="252.2" y="156.8">0</text>
<text x="263.6" y="159.2">scl:1</text>
<text x="14.6" y="162.3">0.1uF</text>
<text x="33.6" y="167.2" transform="rotate(-90 33.6 167.2)">PA0</text>
<text x="36.7" y="167.2" transform="rotate(-90 36.7 167.2)">PA1</text>
<text x="39.8" y="167.2" transform="rotate(-90 39.8 167.2)">PA2</text>
<text x="42.9" y="167.2" transform="rotate(-90 42.9 167.2)">PA3</text>
<text x="46.1" y="167.2" transform="rotate(-90 46.1 167.2)">PA4</text>
<text x="49.2" y="167.2" transform="rotate(-90 49.2 167.2)">PA5</text>
<text x="52.3" y="167.2" transform="rotate(-90 52.3 167.2)">PA6</text>
<text x="55.4" y="167.2" transform="rotate(-90 55.4 167.2)">PA7</text>
<text x="60.1" y="167.2" transform="rotate(-90 60.1 167.2)">PB0</text>
<text x="63.2" y="167.2" transform="rotate(-90 63.2 167.2)">PB1</text>
<text x="66.4" y="167.2" transform="rotate(-90 66.4 167.2)">PB2</text>
<text x="69.5" y="167.2" transform="rotate(-90 69.5 167.2)">PB3</text>
<text x="74.2" y="167.4" transform="rotate(-90 74.2 167.4)">PC0</text>
<text x="77.3" y="167.4" transform="rotate(-90 77.3 167.4)">PC1</text>
<text x="80.4" y="167.4" transform="rotate(-90 80.4 167.4)">PC2</text>
<text x="83.6" y="167.4" transform="rotate(-90 83.6 167.4)">PC3</text>
<text x="86.7" y="167.4" transform="rotate(-90 86.7 167.4)">PC4</text>
<text x="89.8" y="167.4" transform="rotate(-90 89.8 167.4)">PC5</text>
<text x="115.2" y="166.5">vin_ref:1</text>
<text x="132" y="162.6">37.4K</text>
<text x="141.7" y="166.5">vout_ref:1</text>
<text x="74.2" y="173.5">ATiny1634</text>
<text x="105.7" y="171.3">R21</text>
<text x="133" y="172.1">R28</text>
<text x="49.2" y="175.8" transform="rotate(-90 49.2 175.8)">Vcc</text>
<text x="58.6" y="175.8" transform="rotate(-90 58.6 175.8)">GND</text>
<text x="61.7" y="175.8" transform="rotate(-90 61.7 175.8)">GND</text>
<text x="105.6" y="175.2">1k</text>
<text x="133.7" y="175.2">1k</text>
<text x="53.1" y="180.6">C6</text>
<text x="51.5" y="186.8">0.1uF</text>
</g>
<g font-size="2.8" fill="#008b00">
<text x="203.8" y="45.4">Vcc</text>
<text x="219.4" y="45.5">Vcc</text>
<text x="249" y="46.6">Vs</text>
<text x="219.4" y="62.6">Vcc</text>
<text x="219.4" y="79.8">Vcc</text>
<text x="83.5" y="91.9">Vs</text>
<text x="219.4" y="97">Vcc</text>
<text x="128.8" y="151.3">Vs</text>
<text x="169.5" y="176.6">Power Conditioning</text>
<text x="169.5" y="179.8">Copyright (c) 2016-2020, Buildbotics LLC</text>
<text x="169.5" y="182.9">Licensed under CERN-OHL-S v2</text>
<text x="228.8" y="187.6">12.0</text>
<text x="230.4" y="192.3">Doug &amp; Joe Coffland</text>
</g>
<g font-size="2.3">
<text x="25.3" y="25.8">TP1</text>
<text x="44" y="25.8">TP2</text>
<text x="243.9" y="44.6">TP5</text>
<text x="44" y="80.5">TP3</text>
<text x="50.2" y="100.8">TP4</text>
<text x="182" y="143.1">1</text>
<text x="199.1" y="143.2">2</text>
<text x="182" y="149.3">3</text>
<text x="199.1" y="149.4">4</text>
<text x="182.3" y="155.7">5</text>
<text x="199.1" y="155.6">6</text>
</g>
<g font-size="2.3" fill="#008b00">
<text x="50.4" y="29.1">Vcc</text>
<text x="195.6" y="27.5">Vcc</text>
<text x="60.1" y="39.7" transform="rotate(-90 60.1 39.7)">1</text>
<text x="66.4" y="39.7" transform="rotate(-90 66.4 39.7)">2</text>
<text x="20.6" y="47">1</text>
<text x="20.6" y="53.3">2</text>
<text x="20.6" y="59.5">3</text>
<text x="20.6" y="65.8">4</text>
<text x="20.6" y="72">5</text>
<text x="246.8" y="73.2" transform="rotate(90 246.8 73.2)">Vdd</text>
<text x="260.5" y="73.2">1</text>
<text x="260.5" y="76.3">4</text>
<text x="20.6" y="78.3">6</text>
<text x="260.5" y="79.4">2</text>
<text x="260.5" y="82.6">5</text>
<text x="260.5" y="85.7">3</text>
<text x="260.5" y="88.8">6</text>
<text x="35.9" y="104">+3.3Vm</text>
<text x="61.3" y="103.6">+5V</text>
<text x="260.5" y="102.9">1</text>
<text x="260.5" y="106">4</text>
<text x="260.5" y="109.1">2</text>
<text x="260.5" y="112.2">5</text>
<text x="260.5" y="115.4">3</text>
<text x="260.5" y="118.5">6</text>
<text x="198.4" y="138.4">+3.3Vm</text>
<text x="157.7" y="144.6">+3.3Vm</text>
<text x="185.1" y="144.6">MISO</text>
<text x="193.3" y="144.7">Vcc</text>
<text x="35" y="153.4">NCNC</text>
<text x="78.7" y="153.4">NC</text>
<text x="101.9" y="152.5">Vcc</text>
<text x="185.1" y="150.9">SCK</text>
<text x="191.7" y="151">MOSI</text>
<text x="185.2" y="157.2">RESET Gnd</text>
<text x="43.7" y="186.8" transform="rotate(-90 43.7 186.8)">+3.3Vm</text>
</g>
<g font-size="2.3" fill="#666">
<text x="161.7" y="182.9">TITLE</text>
<text x="161.7" y="187.6">FILE:</text>
<text x="216.3" y="187.6">REVISION:</text>
<text x="161.7" y="192.3">PAGE</text>
<text x="188.2" y="192.3">OF</text>
<text x="216.3" y="192.3">DRAWN BY:</text>
</g>
<g font-size="1.7">
<text x="47.6" y="113.4">D</text>
<text x="83.6" y="113.4">D</text>
<text x="41.4" y="118.1">G</text>
<text x="77.3" y="118.1">G</text>
<text x="47.6" y="125.9">S</text>
<text x="83.6" y="125.9">S</text>
</g>
</svg>
